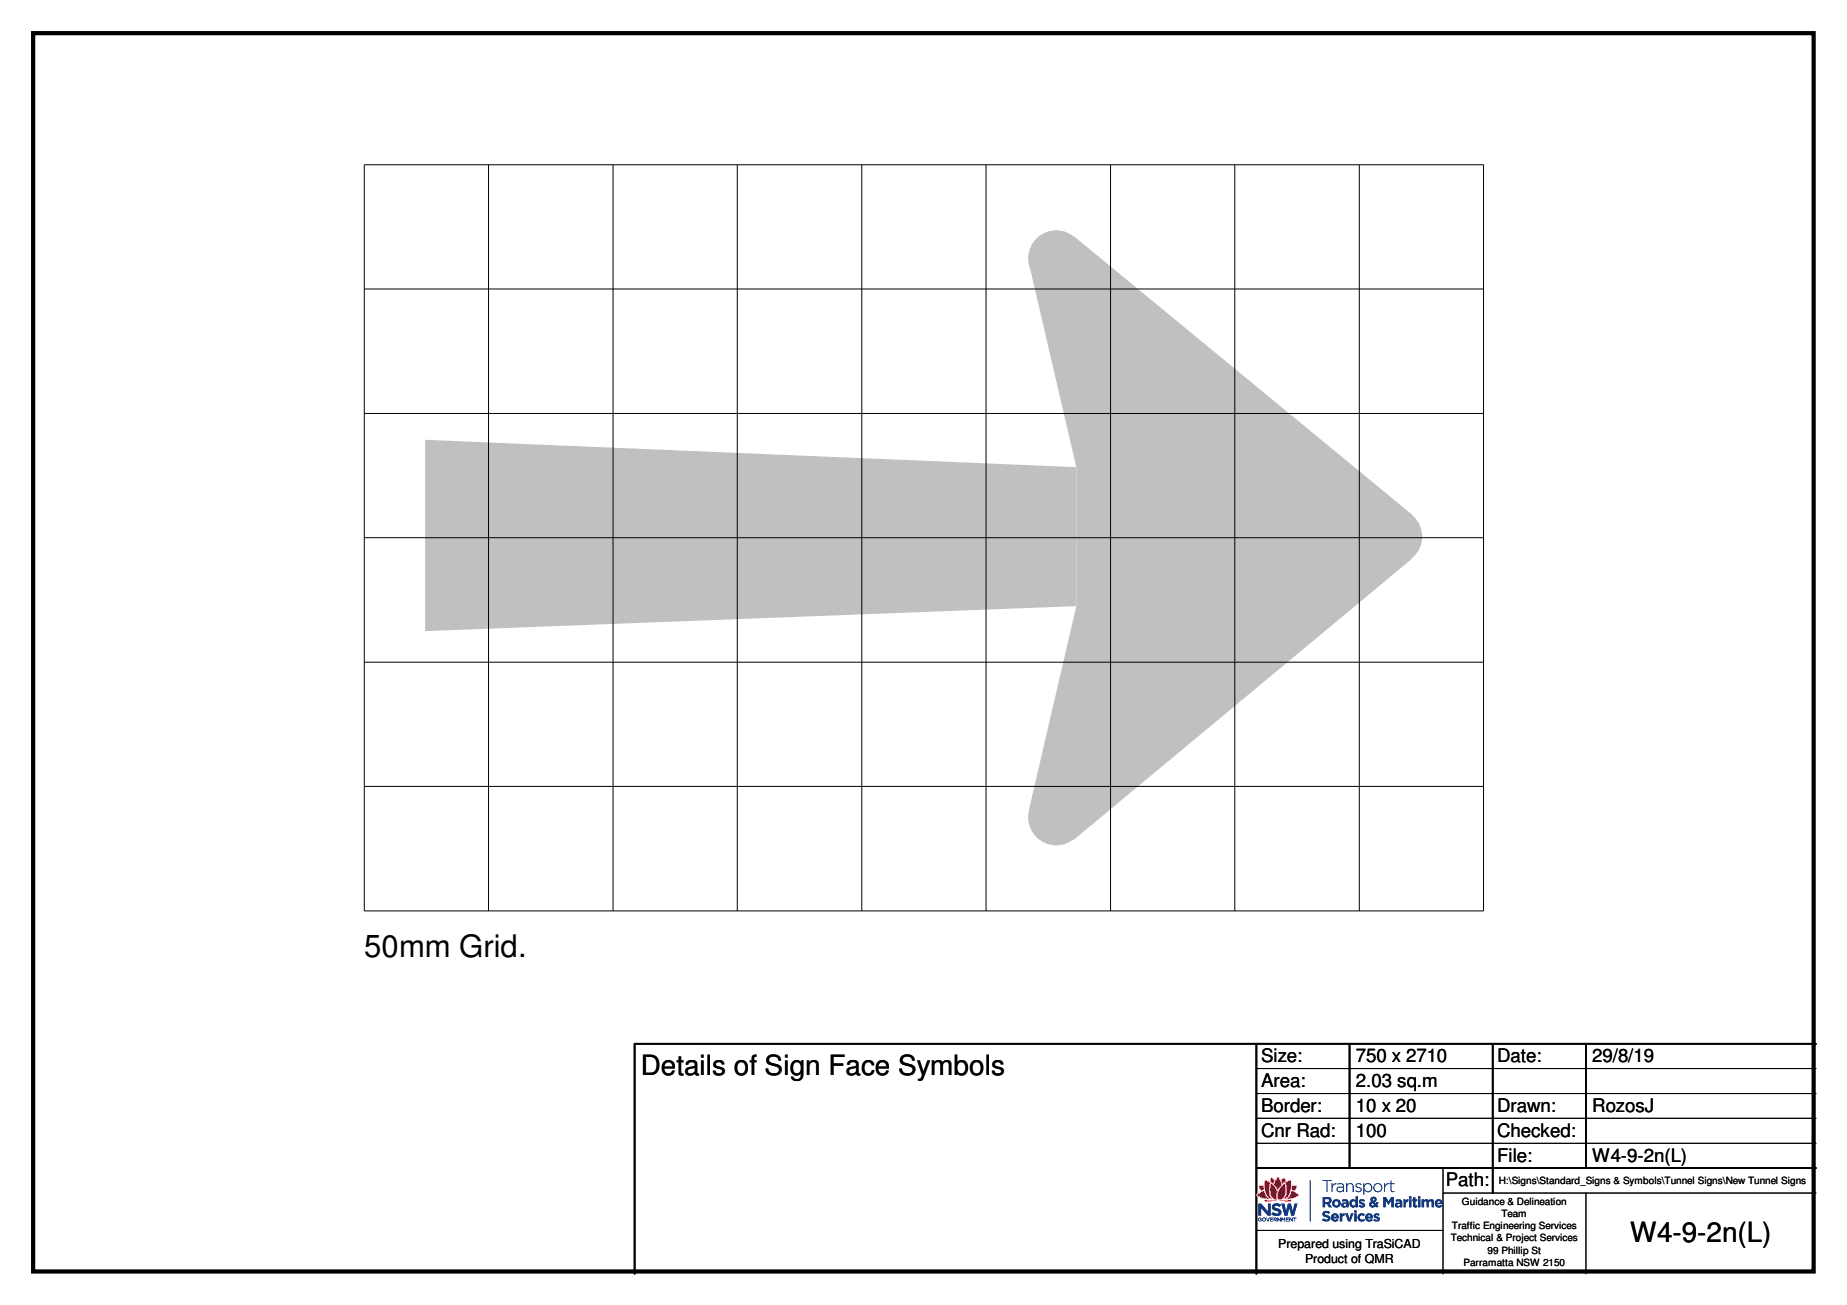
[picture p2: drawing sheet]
<svg xmlns="http://www.w3.org/2000/svg" width="297mm" height="210mm" viewBox="0 0 297 210" stroke-linecap="round" stroke-linejoin="round" font-family="sans-serif">
<g fill="#c0c0c0">
<path d="M68.4 70.7l104.7 4.4v22.4l-104.7 4z"/>
<path d="M165.5 42.4l7.2-4.4 54.3 44.7v7.2l-54.3 45.2-7.2-4.8 7.6-32.8v-22.4z" fill-rule="evenodd"/>
<circle cx="169.9" cy="131.5" r="4.5"/>
<circle cx="224.2" cy="86.3" r="4.5"/>
<circle cx="169.9" cy="41.6" r="4.5"/>
</g>
<g fill="none" stroke="#000" stroke-width=".16">
<path d="M58.6 26.5h180v120h-180zM78.6 26.5v120M98.6 26.5v120M118.6 26.5v120M138.6 26.5v120M158.6 26.5v120M178.6 26.5v120M198.6 26.5v120M218.6 26.5v120M58.6 46.5h180M58.6 66.5h180M58.6 86.5h180"/>
<path d="M58.6 106.5h180M58.6 126.5h180M202.1 171.9h90M202.1 175.9h90M202.1 179.9h90M202.1 183.9h90M202.1 197.9h30M232.1 191.9h60M232.1 187.9v17M255.1 191.9v13"/>
</g>
<path d="M5.3 5.3h286.4v199.2h-286.4z" fill="none" stroke="#000" stroke-width=".68"/>
<path d="M202.1 167.9v37M217 167.9v20M240.1 167.9v24M255.1 167.9v20M292.1 167.9h-190v37M202.1 187.9h90" fill="none" stroke="#000" stroke-width=".3"/>
<g fill="#12387f">
<path d="M206.1 193.6l.5 1.9h.4l.3-1.2 .4 1.2h.4l.6-1.9h-.5l-.3 1.3-.3-1.3h-.5l-.3 1.2-.3-1.2zM202.4 193.6v1.9h.4v-1.2l1.1 1.2h.4v-1.9h-.4v1.3l-1.1-1.3z" fill-rule="evenodd"/>
<path d="M202.3 196l.3-.2 .3 .1-.4 .1-.1 .1 .2 .3 .2-.1-.2-.2h.3v.3l-.4 .1-.2-.2z" fill-rule="evenodd"/>
<path d="M203.2 196l-.1 .2a.23 .23 0 0 0 .3 .1 .23 .23 0 0 0 .1-.3zM203 196a.34 .34 0 0 1 .5-.1 .34 .34 0 0 1 0 .5l-.3 .1-.2-.2z" fill-rule="evenodd"/>
<path d="M203.6 195.8l.3 .5 .2-.5h.1l-.2 .7z" fill-rule="evenodd"/>
<path d="M204.3 195.8h.4v.2h-.3v.1h.3v.1h-.3v.2h.3v.1h-.4z" fill-rule="evenodd"/>
<path d="M204.9 196v.2l.3-.1v-.1zM204.8 195.8l.5 .1 .1 .2-.2 .1 .2 .3h-.2l-.1-.2h-.2l-.1 .2z" fill-rule="evenodd"/>
<path d="M205.4 195.8l.5 .5v-.5h.1v.7l-.4-.5v.5h-.2z" fill-rule="evenodd"/>
<path d="M206.1 195.8h.1l.2 .3 .3-.3v.7h-.1v-.5l-.2 .3-.2-.3v.5h-.1z" fill-rule="evenodd"/>
<path d="M206.8 195.8h.5v.2h-.4v.1h.3v.1h-.3v.2h.4v.1h-.5z" fill-rule="evenodd"/>
<path d="M207.3 195.8h.2l.3 .5v-.5h.1v.7l-.4-.5v.5h-.2z" fill-rule="evenodd"/>
<path d="M208 195.8h.5v.2h-.2v.5h-.1v-.5h-.2z" fill-rule="evenodd"/>
<path d="M204.6 193.8l.4-.3h.5l.4 .2 .1 .1-.2 .3-.4-.2-.4 .1v.2l.6 .2a.6 .6 0 0 1 .5 .6 .6 .6 0 0 1-.5 .6l-.7-.1-.4-.2 .2-.4 .4 .3h.4l.1-.1a.58 .58 0 0 0-.7-.4v-.1a.53 .53 0 0 1-.3-.8z" fill-rule="evenodd"/>
<path d="M212.7 189.8h1.5v.1h-.7v1.8h-.1v-1.8h-.7z" fill-rule="evenodd"/>
<path d="M214.2 190.3h.1v.4l.4-.4h.2v.2a.67 .67 0 0 0-.6 .5v.7h-.1z" fill-rule="evenodd"/>
<path d="M215.2 191.1a.33 .33 0 0 0-.1 .3 .33 .33 0 0 0 .3 .2l.5-.1 .1-.4-.4-.1zM215.1 190.4l.7-.1 .4 .4v1h-.2v-.2l-.3 .2-.3 .1a.45 .45 0 0 1-.4-.4 .45 .45 0 0 1 .3-.5h.7v-.1l-.2-.3h-.7z" fill-rule="evenodd"/>
<path d="M216.5 190.3h.2v.3a.57 .57 0 0 1 .6-.3 .57 .57 0 0 1 .4 .5v.9h-.2v-1l-.3-.3-.4 .1-.1 .2v1h-.2z" fill-rule="evenodd"/>
<path d="M218.1 190.4l.6-.1 .2 .2v.1l-.2-.1h-.4a.25 .25 0 0 0-.1 .3 .25 .25 0 0 0 .2 .1 .42 .42 0 0 1 .5 .2 .42 .42 0 0 1 0 .5l-.5 .2-.5-.2 .1-.2 .4 .2a.28 .28 0 0 0 .5-.2 .28 .28 0 0 0-.4-.3 .41 .41 0 0 1-.4-.2 .41 .41 0 0 1 0-.4z" fill-rule="evenodd"/>
<path d="M219.4 191a.58 .58 0 0 0 1.1 0 .58 .58 0 0 0-1.1 0zM219.3 190.3h.1v.3l.3-.3h.2a.66 .66 0 0 1 .8 .7l-.1 .5-.3 .2h-.6l-.3-.3v.8h-.1z" fill-rule="evenodd"/>
<path d="M221 191a.6 .6 0 0 0 1.2 0 .6 .6 0 0 0-1.2 0zM220.9 191a.71 .71 0 0 1 1.4 0 .71 .71 0 0 1-1.4 0z" fill-rule="evenodd"/>
<path d="M222.6 190.3h.1v.4l.3-.3 .3-.1v.2h-.3l-.2 .4-.1 .8h-.1z" fill-rule="evenodd"/>
<path d="M223.6 189.9h.2v.4h.5v.2h-.5v1l.2 .1h.2a.25 .25 0 0 1-.2 .2 .25 .25 0 0 1-.2-.2l-.2-.1v-1h-.2v-.2h.2z" fill-rule="evenodd"/>
<path d="M213.1 192.9v.4h.6l.1-.3-.1-.1zM212.7 192.5l1 .1a.52 .52 0 0 1 .4 .4 .52 .52 0 0 1-.2 .5l-.1 .1 .4 .6h-.5l-.3-.5h-.3v.5h-.4z" fill-rule="evenodd"/>
<path d="M214.6 193.5a.35 .35 0 0 0 .7 0 .35 .35 0 0 0-.7 0zM214.2 193.6a.7 .7 0 0 1 1.4 0 .7 .7 0 0 1-1.4 0z" fill-rule="evenodd"/>
<path d="M216.1 193.7l.1 .3 .3-.2-.1-.2zM215.8 193l.7-.1 .4 .4v.9h-.4v-.1l-.5 .1a.41 .41 0 0 1-.3-.4 .41 .41 0 0 1 .3-.4l.5 .1v-.2l-.1-.1-.5 .1z" fill-rule="evenodd"/>
<path d="M217.3 193.5a.35 .35 0 0 0 .7 0 .35 .35 0 0 0-.7 0zM217.1 193.1h.1a.55 .55 0 0 1 .8 0v-.7h.4v1.8h-.4v-.2l-.3 .2-.4-.1-.3-.6z" fill-rule="evenodd"/>
<path d="M218.6 193l.7-.1 .2 .1-.1 .3-.5-.1v.1l.2 .1a.41 .41 0 0 1 .4 .4 .41 .41 0 0 1-.3 .4h-.3l-.4-.2 .1-.2 .6 .1v-.1a.52 .52 0 0 1-.6-.7z" fill-rule="evenodd"/>
<path d="M220.8 192.8a.19 .19 0 0 0-.1 .3 .19 .19 0 0 0 .3 0 .19 .19 0 0 0 0-.3zM220.6 193.5v.2v.2l.5-.1-.4-.3zM220.5 192.7l.3-.2h.3l.2 .2 .1 .4-.4 .2 .3 .3 .1-.3 .3 .1-.2 .4 .2 .3-.3 .1-.2-.1-.6 .1-.3-.2a.52 .52 0 0 1 .2-.7l-.1-.3z" fill-rule="evenodd"/>
<path d="M222.5 192.5h.4l.4 .8 .5-.8h.4v1.7h-.4v-1.1l-.5 .7-.5-.7v1.1h-.3z" fill-rule="evenodd"/>
<path d="M224.8 193.6l-.1 .2v.1h.4l.1-.2zM224.4 193l.8-.1 .3 .4v.9h-.3v-.1l-.3 .1h-.3a.42 .42 0 0 1-.3-.4 .42 .42 0 0 1 .3-.4l.6 .1-.2-.3-.5 .1z" fill-rule="evenodd"/>
<path d="M225.7 192.9h.4v.3l.2-.3h.2v.4l-.4 .2v.7h-.4z" fill-rule="evenodd"/>
<path d="M226.6 192.9h.4v1.3h-.4zM226.6 192.4h.4v.4h-.4z" fill-rule="evenodd"/>
<path d="M227.2 192.6h.4v.3h.3v.3h-.3v.6h.3v.4h-.4l-.2-.1-.1-.9h-.1z" fill-rule="evenodd"/>
<path d="M228 192.9h.4v1.3h-.4zM228 192.4h.4v.4h-.4z" fill-rule="evenodd"/>
<path d="M228.6 192.9h.4v.1a.48 .48 0 0 1 .8 .1l.3-.2 .4 .1 .1 1.2h-.4v-.8l-.1-.2-.2 .1-.1 .2v.7h-.4v-.7a.22 .22 0 0 0-.2-.3 .22 .22 0 0 0-.2 .3v.7h-.4z" fill-rule="evenodd"/>
<path d="M231.2 193.2l-.1 .3h.5l-.1-.3zM230.8 193.2l.5-.3 .5 .1 .2 .3v.4h-.9l.2 .2 .4-.1 .2 .2v.1l-.3 .1-.6-.1-.2-.3z" fill-rule="evenodd"/>
<path d="M212.8 194.9l.3-.1h.4l.4 .2-.2 .2-.3-.1h-.3v.2l.1 .1a.61 .61 0 0 1 .7 .8l-.3 .3h-.5l-.5-.2 .2-.3 .4 .2 .3-.1 .1-.2-.2-.1a.65 .65 0 0 1-.7-.6z" fill-rule="evenodd"/>
<path d="M214.6 195.5l-.2 .2h.6l-.1-.2zM214.2 195.4l.3-.2h.4l.4 .4v.4h-.9a.36 .36 0 0 0 .6 0l.3 .3-.2 .1-.4 .1-.2-.1a.66 .66 0 0 1-.3-1z" fill-rule="evenodd"/>
<path d="M215.5 195.2h.4v.3l.2-.3h.1v.3l-.2 .1-.1 .1v.8h-.4z" fill-rule="evenodd"/>
<path d="M216.3 195.2h.4l.3 .8 .3-.8h.4l-.5 1.3h-.4z" fill-rule="evenodd"/>
<path d="M217.8 195.2h.4v1.3h-.4zM217.8 194.7h.4v.3h-.4z" fill-rule="evenodd"/>
<path d="M218.4 195.4l.4-.2h.4l.3 .1-.2 .3-.2-.1h-.3l-.1 .5 .2 .2 .4-.2 .2 .3-.3 .2-.5-.1a.71 .71 0 0 1-.3-1z" fill-rule="evenodd"/>
<path d="M220 195.5l-.1 .2h.6l-.2-.2zM219.7 195.4l.2-.2h.5l.2 .1 .2 .4v.3h-.9l.3 .2 .4-.2 .2 .3h-.1l-.5 .2-.3-.1a.66 .66 0 0 1-.2-1z" fill-rule="evenodd"/>
<path d="M221 195.3l.3-.1 .6 .1-.2 .2h-.4v.1l.2 .1a.45 .45 0 0 1 .4 .6l-.2 .2h-.5l-.4-.2 .2-.3 .3 .2h.2v-.2a.58 .58 0 0 1-.6-.5z" fill-rule="evenodd"/>
<path d="M210.6 189.8l.2 .1-.1 6.6h-.1z" fill-rule="evenodd"/>
</g>
<path d="M202.3 190.7l.2-.1h.7l.1-.7a.47 .47 0 0 1 .7 0l.1 .1 .2-.6a.25 .25 0 0 1 .5 .1 .32 .32 0 0 0 .3 .1 .32 .32 0 0 0 .3-.3l.2-.1 .3 .5 .6-.4h.1l.2 .4a.22 .22 0 0 0 .2 .3 .22 .22 0 0 0 .2-.2l.3-.1 .2 .1 .1 .8h.7a.43 .43 0 0 1 0 .7l-.2 .3a.94 .94 0 0 1 .7 .7l-.5 .4-.8 .2a.35 .35 0 0 1 0 .4 .35 .35 0 0 1-.4 .1l-1.2-.2-2.6 .2a.25 .25 0 0 1-.3-.2 .25 .25 0 0 1 .2-.3l-.8-.2a.54 .54 0 0 1-.5-.7l.6-.4-.3-.5z" fill-rule="evenodd" fill="#fefefe"/>
<g fill="#e3163d">
<path d="M206.7 190.2l.9-.4v1.3l-.2 .9-.2 .4-.4 .4-.4 .1 .3-.3 .2-.6v-1.2z" fill-rule="evenodd"/>
<path d="M206.3 190.6l.4-.2 .1 .5-.1 1.3-.3 .5-.4 .3h-.3l-.3-.3 .1-.8 .3-.6z" fill-rule="evenodd"/>
<path d="M206 189.8l.5-.3a.24 .24 0 0 1 .2 .3l.1 .2-.6 .5z" fill-rule="evenodd"/>
<path d="M207.8 190.8l.7-.1v.4a.43 .43 0 0 1-.3 .4 .43 .43 0 0 1-.5-.2z" fill-rule="evenodd"/>
<path d="M207.7 191.6h.2l.9 .5v.2l-.7 .4-1.2 .2 .5-.6z" fill-rule="evenodd"/>
<path d="M205.7 193.1l1.8-.1h.2l-.3 .3z" fill-rule="evenodd"/>
<path d="M203.5 189.8l.6 .3a.24 .24 0 0 1 .2 .2 .24 .24 0 0 1-.1 .2l-.1 1.4 .2 .6 .3 .4-.6-.2-.5-.8-.1-.9z" fill-rule="evenodd"/>
<path d="M204.4 190.4l.5 .4a1.1 1.1 0 0 1 .4 1.3v.6l.1 .2h-.5l-.4-.3-.2-1z" fill-rule="evenodd"/>
<path d="M205.4 189.3h.2l.3 .7a.53 .53 0 0 1 0 .9l-.4 .6-.4-.6a.45 .45 0 0 1-.1-.7z" fill-rule="evenodd"/>
<path d="M204.4 189.4l.3 .2a.32 .32 0 0 1 .3 .2 .32 .32 0 0 1-.1 .3l-.1 .4-.2-.2a.54 .54 0 0 1-.2-.9z" fill-rule="evenodd"/>
<path d="M202.5 190.7h.7v.4a.33 .33 0 0 1-.3 .4v.1a.94 .94 0 0 1-.4-.9z" fill-rule="evenodd"/>
<path d="M202.2 192.1l1.1-.6 .3 .9 .5 .5-1.4-.3a.55 .55 0 0 1-.5-.5z" fill-rule="evenodd"/>
<path d="M203.4 193l2 .1-1.8 .2-.2-.1z" fill-rule="evenodd"/>
</g>
<path d="M202.1 167.9v37M217 167.9v20M240.1 167.9v24M255.1 167.9v20M292.1 167.9h-190v37M202.1 187.9h90" fill="none" stroke="#000" stroke-width=".3"/>
<path d="M202.1 171.9h90M202.1 175.9h90M202.1 179.9h90M202.1 183.9h90M202.1 197.9h30M232.1 191.9h60M232.1 187.9v17M255.1 191.9v13" fill="none" stroke="#000" stroke-width=".16"/>
<g fill="#12387f">
<path d="M206.1 193.6l.5 1.9h.4l.3-1.2 .4 1.2h.4l.6-1.9h-.5l-.3 1.3-.3-1.3h-.5l-.3 1.2-.3-1.2zM202.4 193.6v1.9h.4v-1.2l1.1 1.2h.4v-1.9h-.4v1.3l-1.1-1.3z" fill-rule="evenodd"/>
<path d="M202.3 196l.3-.2 .3 .1-.4 .1-.1 .1 .2 .3 .2-.1-.2-.2h.3v.3l-.4 .1-.2-.2z" fill-rule="evenodd"/>
<path d="M203.2 196l-.1 .2a.23 .23 0 0 0 .3 .1 .23 .23 0 0 0 .1-.3zM203 196a.34 .34 0 0 1 .5-.1 .34 .34 0 0 1 0 .5l-.3 .1-.2-.2z" fill-rule="evenodd"/>
<path d="M203.6 195.8l.3 .5 .2-.5h.1l-.2 .7z" fill-rule="evenodd"/>
<path d="M204.3 195.8h.4v.2h-.3v.1h.3v.1h-.3v.2h.3v.1h-.4z" fill-rule="evenodd"/>
<path d="M204.9 196v.2l.3-.1v-.1zM204.8 195.8l.5 .1 .1 .2-.2 .1 .2 .3h-.2l-.1-.2h-.2l-.1 .2z" fill-rule="evenodd"/>
<path d="M205.4 195.8l.5 .5v-.5h.1v.7l-.4-.5v.5h-.2z" fill-rule="evenodd"/>
<path d="M206.1 195.8h.1l.2 .3 .3-.3v.7h-.1v-.5l-.2 .3-.2-.3v.5h-.1z" fill-rule="evenodd"/>
<path d="M206.8 195.8h.5v.2h-.4v.1h.3v.1h-.3v.2h.4v.1h-.5z" fill-rule="evenodd"/>
<path d="M207.3 195.8h.2l.3 .5v-.5h.1v.7l-.4-.5v.5h-.2z" fill-rule="evenodd"/>
<path d="M208 195.8h.5v.2h-.2v.5h-.1v-.5h-.2z" fill-rule="evenodd"/>
<path d="M204.6 193.8l.4-.3h.5l.4 .2 .1 .1-.2 .3-.4-.2-.4 .1v.2l.6 .2a.6 .6 0 0 1 .5 .6 .6 .6 0 0 1-.5 .6l-.7-.1-.4-.2 .2-.4 .4 .3h.4l.1-.1a.58 .58 0 0 0-.7-.4v-.1a.53 .53 0 0 1-.3-.8z" fill-rule="evenodd"/>
<path d="M212.7 189.8h1.5v.1h-.7v1.8h-.1v-1.8h-.7z" fill-rule="evenodd"/>
<path d="M214.2 190.3h.1v.4l.4-.4h.2v.2a.67 .67 0 0 0-.6 .5v.7h-.1z" fill-rule="evenodd"/>
<path d="M215.2 191.1a.33 .33 0 0 0-.1 .3 .33 .33 0 0 0 .3 .2l.5-.1 .1-.4-.4-.1zM215.1 190.4l.7-.1 .4 .4v1h-.2v-.2l-.3 .2-.3 .1a.45 .45 0 0 1-.4-.4 .45 .45 0 0 1 .3-.5h.7v-.1l-.2-.3h-.7z" fill-rule="evenodd"/>
<path d="M216.5 190.3h.2v.3a.57 .57 0 0 1 .6-.3 .57 .57 0 0 1 .4 .5v.9h-.2v-1l-.3-.3-.4 .1-.1 .2v1h-.2z" fill-rule="evenodd"/>
<path d="M218.1 190.4l.6-.1 .2 .2v.1l-.2-.1h-.4a.25 .25 0 0 0-.1 .3 .25 .25 0 0 0 .2 .1 .42 .42 0 0 1 .5 .2 .42 .42 0 0 1 0 .5l-.5 .2-.5-.2 .1-.2 .4 .2a.28 .28 0 0 0 .5-.2 .28 .28 0 0 0-.4-.3 .41 .41 0 0 1-.4-.2 .41 .41 0 0 1 0-.4z" fill-rule="evenodd"/>
<path d="M219.4 191a.58 .58 0 0 0 1.1 0 .58 .58 0 0 0-1.1 0zM219.3 190.3h.1v.3l.3-.3h.2a.66 .66 0 0 1 .8 .7l-.1 .5-.3 .2h-.6l-.3-.3v.8h-.1z" fill-rule="evenodd"/>
<path d="M221 191a.6 .6 0 0 0 1.2 0 .6 .6 0 0 0-1.2 0zM220.9 191a.71 .71 0 0 1 1.4 0 .71 .71 0 0 1-1.4 0z" fill-rule="evenodd"/>
<path d="M222.6 190.3h.1v.4l.3-.3 .3-.1v.2h-.3l-.2 .4-.1 .8h-.1z" fill-rule="evenodd"/>
<path d="M223.6 189.9h.2v.4h.5v.2h-.5v1l.2 .1h.2a.25 .25 0 0 1-.2 .2 .25 .25 0 0 1-.2-.2l-.2-.1v-1h-.2v-.2h.2z" fill-rule="evenodd"/>
<path d="M213.1 192.9v.4h.6l.1-.3-.1-.1zM212.7 192.5l1 .1a.52 .52 0 0 1 .4 .4 .52 .52 0 0 1-.2 .5l-.1 .1 .4 .6h-.5l-.3-.5h-.3v.5h-.4z" fill-rule="evenodd"/>
<path d="M214.6 193.5a.35 .35 0 0 0 .7 0 .35 .35 0 0 0-.7 0zM214.2 193.6a.7 .7 0 0 1 1.4 0 .7 .7 0 0 1-1.4 0z" fill-rule="evenodd"/>
<path d="M216.1 193.7l.1 .3 .3-.2-.1-.2zM215.8 193l.7-.1 .4 .4v.9h-.4v-.1l-.5 .1a.41 .41 0 0 1-.3-.4 .41 .41 0 0 1 .3-.4l.5 .1v-.2l-.1-.1-.5 .1z" fill-rule="evenodd"/>
<path d="M217.3 193.5a.35 .35 0 0 0 .7 0 .35 .35 0 0 0-.7 0zM217.1 193.1h.1a.55 .55 0 0 1 .8 0v-.7h.4v1.8h-.4v-.2l-.3 .2-.4-.1-.3-.6z" fill-rule="evenodd"/>
<path d="M218.6 193l.7-.1 .2 .1-.1 .3-.5-.1v.1l.2 .1a.41 .41 0 0 1 .4 .4 .41 .41 0 0 1-.3 .4h-.3l-.4-.2 .1-.2 .6 .1v-.1a.52 .52 0 0 1-.6-.7z" fill-rule="evenodd"/>
<path d="M220.8 192.8a.19 .19 0 0 0-.1 .3 .19 .19 0 0 0 .3 0 .19 .19 0 0 0 0-.3zM220.6 193.5v.2v.2l.5-.1-.4-.3zM220.5 192.7l.3-.2h.3l.2 .2 .1 .4-.4 .2 .3 .3 .1-.3 .3 .1-.2 .4 .2 .3-.3 .1-.2-.1-.6 .1-.3-.2a.52 .52 0 0 1 .2-.7l-.1-.3z" fill-rule="evenodd"/>
<path d="M222.5 192.5h.4l.4 .8 .5-.8h.4v1.7h-.4v-1.1l-.5 .7-.5-.7v1.1h-.3z" fill-rule="evenodd"/>
<path d="M224.8 193.6l-.1 .2v.1h.4l.1-.2zM224.4 193l.8-.1 .3 .4v.9h-.3v-.1l-.3 .1h-.3a.42 .42 0 0 1-.3-.4 .42 .42 0 0 1 .3-.4l.6 .1-.2-.3-.5 .1z" fill-rule="evenodd"/>
<path d="M225.7 192.9h.4v.3l.2-.3h.2v.4l-.4 .2v.7h-.4z" fill-rule="evenodd"/>
<path d="M226.6 192.9h.4v1.3h-.4zM226.6 192.4h.4v.4h-.4z" fill-rule="evenodd"/>
<path d="M227.2 192.6h.4v.3h.3v.3h-.3v.6h.3v.4h-.4l-.2-.1-.1-.9h-.1z" fill-rule="evenodd"/>
<path d="M228 192.9h.4v1.3h-.4zM228 192.4h.4v.4h-.4z" fill-rule="evenodd"/>
<path d="M228.6 192.9h.4v.1a.48 .48 0 0 1 .8 .1l.3-.2 .4 .1 .1 1.2h-.4v-.8l-.1-.2-.2 .1-.1 .2v.7h-.4v-.7a.22 .22 0 0 0-.2-.3 .22 .22 0 0 0-.2 .3v.7h-.4z" fill-rule="evenodd"/>
<path d="M231.2 193.2l-.1 .3h.5l-.1-.3zM230.8 193.2l.5-.3 .5 .1 .2 .3v.4h-.9l.2 .2 .4-.1 .2 .2v.1l-.3 .1-.6-.1-.2-.3z" fill-rule="evenodd"/>
<path d="M212.8 194.9l.3-.1h.4l.4 .2-.2 .2-.3-.1h-.3v.2l.1 .1a.61 .61 0 0 1 .7 .8l-.3 .3h-.5l-.5-.2 .2-.3 .4 .2 .3-.1 .1-.2-.2-.1a.65 .65 0 0 1-.7-.6z" fill-rule="evenodd"/>
<path d="M214.6 195.5l-.2 .2h.6l-.1-.2zM214.2 195.4l.3-.2h.4l.4 .4v.4h-.9a.36 .36 0 0 0 .6 0l.3 .3-.2 .1-.4 .1-.2-.1a.66 .66 0 0 1-.3-1z" fill-rule="evenodd"/>
<path d="M215.5 195.2h.4v.3l.2-.3h.1v.3l-.2 .1-.1 .1v.8h-.4z" fill-rule="evenodd"/>
<path d="M216.3 195.2h.4l.3 .8 .3-.8h.4l-.5 1.3h-.4z" fill-rule="evenodd"/>
<path d="M217.8 195.2h.4v1.3h-.4zM217.8 194.7h.4v.3h-.4z" fill-rule="evenodd"/>
<path d="M218.4 195.4l.4-.2h.4l.3 .1-.2 .3-.2-.1h-.3l-.1 .5 .2 .2 .4-.2 .2 .3-.3 .2-.5-.1a.71 .71 0 0 1-.3-1z" fill-rule="evenodd"/>
<path d="M220 195.5l-.1 .2h.6l-.2-.2zM219.7 195.4l.2-.2h.5l.2 .1 .2 .4v.3h-.9l.3 .2 .4-.2 .2 .3h-.1l-.5 .2-.3-.1a.66 .66 0 0 1-.2-1z" fill-rule="evenodd"/>
<path d="M221 195.3l.3-.1 .6 .1-.2 .2h-.4v.1l.2 .1a.45 .45 0 0 1 .4 .6l-.2 .2h-.5l-.4-.2 .2-.3 .3 .2h.2v-.2a.58 .58 0 0 1-.6-.5z" fill-rule="evenodd"/>
<path d="M210.6 189.8l.2 .1-.1 6.6h-.1z" fill-rule="evenodd"/>
</g>
<path d="M202.3 190.7l.2-.1h.7l.1-.7a.47 .47 0 0 1 .7 0l.1 .1 .2-.6a.25 .25 0 0 1 .5 .1 .32 .32 0 0 0 .3 .1 .32 .32 0 0 0 .3-.3l.2-.1 .3 .5 .6-.4h.1l.2 .4a.22 .22 0 0 0 .2 .3 .22 .22 0 0 0 .2-.2l.3-.1 .2 .1 .1 .8h.7a.43 .43 0 0 1 0 .7l-.2 .3a.94 .94 0 0 1 .7 .7l-.5 .4-.8 .2a.35 .35 0 0 1 0 .4 .35 .35 0 0 1-.4 .1l-1.2-.2-2.6 .2a.25 .25 0 0 1-.3-.2 .25 .25 0 0 1 .2-.3l-.8-.2a.54 .54 0 0 1-.5-.7l.6-.4-.3-.5z" fill-rule="evenodd" fill="#fefefe"/>
<g fill="#e3163d">
<path d="M206.7 190.2l.9-.4v1.3l-.2 .9-.2 .4-.4 .4-.4 .1 .3-.3 .2-.6v-1.2z" fill-rule="evenodd"/>
<path d="M206.3 190.6l.4-.2 .1 .5-.1 1.3-.3 .5-.4 .3h-.3l-.3-.3 .1-.8 .3-.6z" fill-rule="evenodd"/>
<path d="M206 189.8l.5-.3a.24 .24 0 0 1 .2 .3l.1 .2-.6 .5z" fill-rule="evenodd"/>
<path d="M207.8 190.8l.7-.1v.4a.43 .43 0 0 1-.3 .4 .43 .43 0 0 1-.5-.2z" fill-rule="evenodd"/>
<path d="M207.7 191.6h.2l.9 .5v.2l-.7 .4-1.2 .2 .5-.6z" fill-rule="evenodd"/>
<path d="M205.7 193.1l1.8-.1h.2l-.3 .3z" fill-rule="evenodd"/>
<path d="M203.5 189.8l.6 .3a.24 .24 0 0 1 .2 .2 .24 .24 0 0 1-.1 .2l-.1 1.4 .2 .6 .3 .4-.6-.2-.5-.8-.1-.9z" fill-rule="evenodd"/>
<path d="M204.4 190.4l.5 .4a1.1 1.1 0 0 1 .4 1.3v.6l.1 .2h-.5l-.4-.3-.2-1z" fill-rule="evenodd"/>
<path d="M205.4 189.3h.2l.3 .7a.53 .53 0 0 1 0 .9l-.4 .6-.4-.6a.45 .45 0 0 1-.1-.7z" fill-rule="evenodd"/>
<path d="M204.4 189.4l.3 .2a.32 .32 0 0 1 .3 .2 .32 .32 0 0 1-.1 .3l-.1 .4-.2-.2a.54 .54 0 0 1-.2-.9z" fill-rule="evenodd"/>
<path d="M202.5 190.7h.7v.4a.33 .33 0 0 1-.3 .4v.1a.94 .94 0 0 1-.4-.9z" fill-rule="evenodd"/>
<path d="M202.2 192.1l1.1-.6 .3 .9 .5 .5-1.4-.3a.55 .55 0 0 1-.5-.5z" fill-rule="evenodd"/>
<path d="M203.4 193l2 .1-1.8 .2-.2-.1z" fill-rule="evenodd"/>
</g>
<text font-size="5" x="58.6" y="154">50mm Grid.</text>
<g font-size="4.5">
<text x="103" y="173">Details of Sign Face Symbols</text>
<text x="262.2" y="199.8">W4-9-2n(L)</text>
</g>
<g font-size="3">
<text x="202.8" y="170.9">Size:</text>
<text x="218.1" y="170.9">750 x 2710</text>
<text x="240.8" y="170.9">Date:</text>
<text x="256.1" y="170.9">29/8/19</text>
<text x="202.8" y="174.8">Area:</text>
<text x="202.8" y="178.9">Border:</text>
<text x="218.1" y="174.8">2.03 sq.m</text>
<text x="218.1" y="178.9">10 x 20</text>
<text x="240.8" y="178.9">Drawn:</text>
<text x="256.1" y="178.9">RozosJ</text>
<text x="202.8" y="182.8">Cnr Rad:</text>
<text x="218.1" y="182.8">100</text>
<text x="240.8" y="182.8">Checked:</text>
<text x="232.5" y="190.8">Path:</text>
<text x="240.8" y="186.9">File:</text>
<text x="256.1" y="186.9">W4-9-2n(L)</text>
</g>
<g font-size="2">
<text x="205.6" y="200.7">Prepared using TraSiCAD</text>
<text x="209.9" y="203.1">Product of QMR</text>
</g>
<g font-size="1.6">
<text x="241" y="190.4">H:\Signs\Standard_Signs &amp; Symbols\Tunnel Signs\New Tunnel Signs</text>
<text x="233.5" y="197.7">Traffic Engineering Services</text>
<text x="235.1" y="193.8">Guidance &amp; Delineation</text>
<text x="241.5" y="195.8">Team</text>
<text x="233.3" y="199.7">Technical &amp; Project Services</text>
<text x="235.4" y="203.6">Parramatta NSW 2150</text>
<text x="239.2" y="201.6">99 Phillip St</text>
</g>
</svg>
